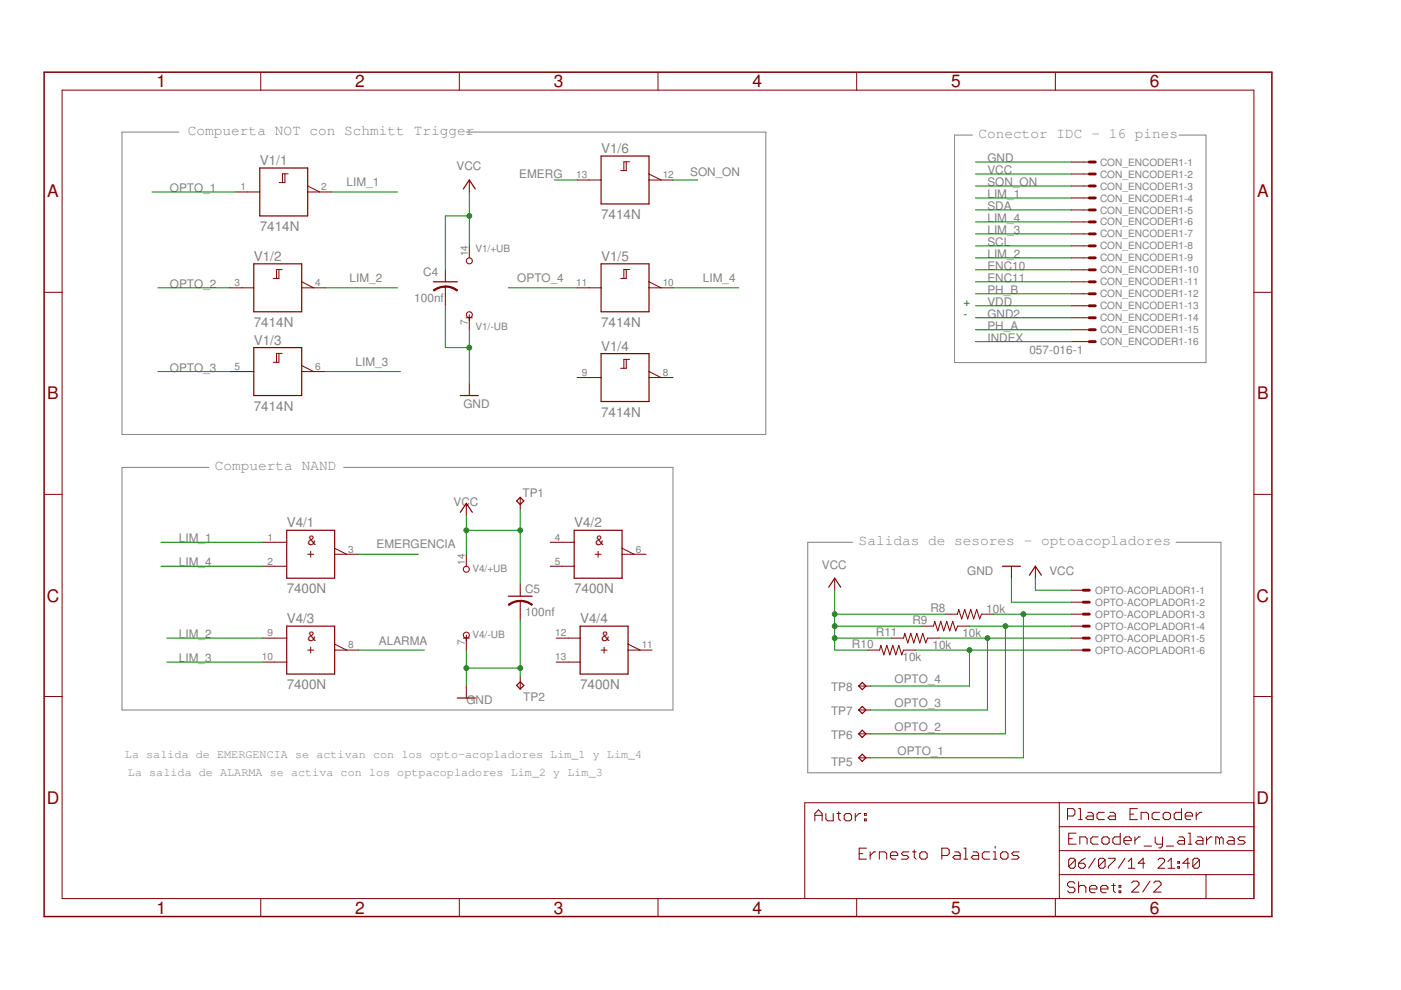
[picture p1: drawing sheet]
<svg xmlns="http://www.w3.org/2000/svg" width="297mm" height="210mm" viewBox="0 0 297 210" stroke-linecap="round" stroke-linejoin="round" font-family="sans-serif">
<path d="M37.9 28h-12v64.1h136.5v-64.1h-63.5M206.2 28.6h-3.8v48.3h53.3v-48.3h-5.7M44.3 99.1h-18.4v51.4h116.8v-51.4h-69.8M180.8 115h-9.5v48.9h87.6v-48.9h-9.6" fill="none" stroke="#808080" stroke-width=".21"/>
<g fill="none" stroke="#800000" stroke-width=".21">
<path d="M13.2 19.1h252.7v171.4h-252.7zM55.3 15.3v3.8M97.4 15.3v3.8M139.5 15.3v3.8M181.6 15.3v3.8M223.8 15.3v3.8M60.4 36.9v1.8h-1.2M61.1 36.9h-1.2v1.8M65.2 39.4l2.6 1.3M99.5 38.2v2.5M122.4 38.2h5M132.8 34.3v1.9h-1.2"/>
<path d="M133.5 34.3h-1.2v1.9M137.6 36.9l2.5 1.3M137.6 38.2h5.1M227.1 34.4h3.8M227.1 36.9h3.8M227.1 39.4h3.8M50 40.7h5.1M59.1 57.1v1.9h-1.2M59.8 57.1h-1.2v1.9M64 59.8l2.5 1.2M65.2 40.7h5.1M94.4 57.2v2.6"/>
<path d="M99.5 52.1v2.6M132.8 57.1v1.9h-1.2M133.5 57.1h-1.2v1.9M137.6 59.8l2.5 1.2M227.1 42h3.8M227.1 44.5h3.8M227.1 47.1h3.8M227.1 49.6h3.8M227.1 52.1h3.8M227.1 54.7h3.8M227.1 57.2h3.8M227.1 59.8h3.8"/>
<path d="M9.4 62h3.8M48.7 61h5.1M48.7 78.8h5.1M59.1 74.9v1.9h-1.2M59.8 74.9h-1.2v1.9M64 61h5M64 77.5l2.5 1.3M64 78.8h5M94.4 60.8v4M98.9 67.4h1.2M99.5 66.7v3.2M122.4 61h5"/>
<path d="M132.8 76.2v1.9h-1.2M133.5 76.2h-1.2v1.9M137.6 61h5.1M137.6 78.8l2.5 1.3M227.1 62.3h3.8M227.1 64.8h3.8M227.1 67.4h3.8M227.1 69.9h3.8M227.1 72.4h3.8M265.9 62h3.8M99.5 81.3v2.6M122.4 80.1h5"/>
<path d="M137.6 80.1h5.1M9.4 104.8h3.8M55.7 115h5.1M65.2 117.5h1.3M65.9 116.9v1.3M71 117.5h5M71 116.2l2.5 1.3M98.9 106.7v2.6M98.9 117.5v2.6M110.3 105.5v2.5M116.6 115h5.1M126.2 117.5h1.2"/>
<path d="M126.8 116.9v1.3M131.9 117.5h5.1M131.9 116.2l2.5 1.3M265.9 104.8h3.8M55.7 135.3h5.1M55.7 120.1h5.1M65.2 137.8h1.3M65.9 137.2v1.3M71 137.8h5M71 136.6l2.5 1.2M98.2 135.3h1.3M98.9 134.7v3.1"/>
<path d="M110.3 123.9v2.5M110.3 127.4v4.1M116.6 120.1h5.1M117.9 135.3h5.1M127.4 137.8h1.3M128.1 137.2v1.3M133.2 137.8h5M133.2 136.6l2.5 1.2M177 122.6v2.5M184 137.8h2.5l.3-1 .6 2.1 .6-2.1 .7 2.1 .6-2.1 .6 2.1 .7-2.1 .6 2.1 .4-1.1h2.5M189 135.3h2.6l.2-1 .7 2 .6-2 .6 2 .7-2 .6 2 .6-2 .7 2 .4-1h2.5M195.4 132.8h2.5l.3-1.1 .6 2.1 .7-2.1 .6 2.1 .6-2.1 .7 2.1 .6-2.1 .6 2.1 .4-1h2.5"/>
<path d="M200.5 130.2h2.5l.3-1 .6 2 .6-2 .7 2 .6-2 .6 2 .7-2 .6 2 .4-1h2.5M214.4 120.1v2.5M219.5 120.1v2.5M227.1 125.1h2.6M227.1 127.7h2.6M227.1 130.2h2.6M227.1 132.8h2.6M227.1 135.3h2.6M227.1 137.8h2.6M9.4 147.7h3.8M55.7 140.4h5.1M98.9 145.5v2.5"/>
<path d="M110.3 143.6v2.5M117.9 140.4h5.1M182.1 155.6h2.5M182.1 150.5h2.5M182.1 145.5h2.5M265.9 147.7h3.8M172.8 174v-1.5l.7-.8 .8 .8v1.5M172.8 172.9h1.5M175.1 172.5v1.2l.4 .3h1.2v-1.5M177.4 172.5h.8M177.8 172.1v1.6l.4 .3M179 172.9l.4-.4h.8l.4 .4v.8l-.4 .3h-.8l-.4-.3z"/>
<path d="M181.3 172.5v1.5M182.1 160.7h2.5M182.5 172.5h-.4l-.8 .8M183.3 172.5h.4v.4h-.4zM183.3 173.7h.4v.3h-.4zM183.7 179.8h-1.5v2.4h1.5M204.4 179.8h.4v2.4M211 179.4v.4M224.6 170.2v20.3M224.6 175.3h41.3M226.3 173h1.2l.4-.4v-.8l-.4-.4h-1.2v2.4M226.6 177.8h.8"/>
<path d="M228.2 176.7h-1.6v2.3h1.6M228.7 171.4h.4v2.4M228.7 173.8h.8M228.9 179v-1.6h1.2l.4 .4v1.2M230.6 172.2h.8l.4 .4v1.2h-1.2l-.4-.4 .4-.4h1.2M232.8 177.4h-1.1l-.4 .4v.8l.4 .4h1.1M233.6 177.8l.4-.4h.8l.4 .4v.8l-.4 .4h-.8l-.4-.4zM234.1 172.2h-1.1l-.4 .4v.8l.4 .4h1.1M235.3 172.2h.8l.4 .4v1.2h-1.2l-.4-.4 .4-.4h1.2M237.5 176.7v2.3h-1.2l-.4-.4v-.8l.4-.4h1.2M238.3 178.2h1.5v-.4l-.3-.4h-.8l-.4 .4v.8l.4 .4h.8M239.6 172.6h.8"/>
<path d="M240.6 177.4v1.6M241.2 171.4h-1.6v2.4h1.6M241.8 177.4h-.4l-.8 .8M241.9 173.8v-1.6h1.2l.4 .4v1.2M242.6 179.4h1.5M244.9 177.4v1.2l.4 .4h1.2M245.8 172.2h-1.1l-.4 .4v.8l.4 .4h1.1M246.5 177.4v2l-.4 .4h-.4M246.6 172.6l.4-.4h.8l.4 .4v.8l-.4 .4h-.8l-.4-.4zM247.2 179.4h1.6M250 177.4h.8l.3 .4v1.2h-1.1l-.4-.4 .4-.4h1.1M250.5 171.4v2.4h-1.2l-.4-.4v-.8l.4-.4h1.2"/>
<path d="M251.3 173h1.5v-.4l-.3-.4h-.8l-.4 .4v.8l.4 .4h.8M251.9 176.7h.4v2.3M251.9 179h.8M253.6 172.2v1.6M253.9 177.4h.8l.4 .4v1.2h-1.2l-.4-.4 .4-.4h1.2M254.8 172.2h-.4l-.8 .8M255.8 177.4v1.6M257 177.4h-.4l-.8 .8M258.6 177.8l-.4-.4h-.4v1.6M258.6 177.8v1.2M258.6 177.8l.4-.4 .3 .4v1.2M260.5 177.4h.8l.4 .4v1.2h-1.2l-.4-.4 .4-.4h1.2"/>
<path d="M264 177.4h-1.2l-.4 .4 .4 .4h.8l.4 .4-.4 .4h-1.2M265.9 170.2h-95.3v20.3M55.3 190.5v3.8M97.4 190.5v3.8M139.5 190.5v3.8M181.6 190.5v3.8M182.2 181h.7M184.5 180.6v1.6M185.7 180.6h-.4l-.8 .8M186.4 182.2v-1.6h1.2l.4 .4v1.2M188.8 181.4h1.5v-.4l-.4-.4h-.7l-.4 .4v.8l.4 .4h.7M192.7 180.6h-1.2l-.4 .4 .4 .4h.8l.4 .4-.4 .4h-1.2"/>
<path d="M193.5 180.6h.7M193.8 180.2v1.6l.4 .4M195 181l.4-.4h.8l.4 .4v.8l-.4 .4h-.8l-.4-.4zM199.7 181.4h1.2l.4-.4v-.8l-.4-.4h-1.2v2.4M202.4 180.6h.8l.4 .4v1.2h-1.2l-.4-.4 .4-.4h1.2M204.4 182.2h.7M206.3 180.6h.8l.4 .4v1.2h-1.2l-.4-.4 .4-.4h1.2M209.8 180.6h-1.1l-.4 .4v.8l.4 .4h1.1M210.6 182.2h.8M210.6 180.6h.4v1.6M212.2 181l.4-.4h.7l.4 .4v.8l-.4 .4h-.7l-.4-.4zM216.1 180.6h-1.2l-.4 .4 .4 .4h.8l.4 .4-.4 .4h-1.2"/>
<path d="M223.8 190.5v3.8M224.6 185.4h41.3M224.6 180.4h41.3M227.9 187.3l-.4-.4h-.8l-.4 .4v.4l.4 .4h.8l.4 .4v.4l-.4 .4h-.8l-.4-.4M228 182.3l-.4-.3h-.7l-.3 .3v1.4M228 182.3v1.4l-.4 .4h-.7l-.3-.4M228 182.3l-1.4 1.4M228.7 188.1l.4-.4h.7l.4 .4v1.2M228.7 183h1l.4 .4v.3l-.4 .4h-.7l-.3-.4zM228.7 186.9v2.4M230.1 182l-.7 .3-.7 .7M231 188.5h1.6v-.4l-.4-.4h-.8l-.4 .4v.8l.4 .4h.8"/>
<path d="M232.2 182l-1.4 2.1M233.4 188.5h1.5v-.4l-.4-.4h-.8l-.3 .4v.8l.3 .4h.8M234.3 182.3l-.3-.3h-.7l-.4 .3v1.4M234.3 182.3v1.4l-.3 .4h-.7l-.4-.4M234.3 182.3l-1.4 1.4M235 182h1.4v.3l-1.4 1.4v.4M235.7 187.7h.8M236.1 187.3v1.6l.4 .4M237.3 187.7h.3v.4h-.3zM237.3 188.9h.3v.4h-.3zM238.5 182l-1.4 2.1M239.2 184.1h1.4"/>
<path d="M239.2 182.7l.7-.7v2.1M239.9 187.2l.4-.4h.8l.4 .4v.4l-1.6 1.5h1.6M242.7 183h-1.4l1.1-1v2.1M243.8 186.8l-1.5 2.3M244.6 187.2l.4-.4h.8l.4 .4v.4l-1.6 1.5h1.6M245.5 182.3l.4-.3h.7l.3 .3v.4l-1.4 1.4h1.4M247.6 184.1h1.4M247.6 182.7l.7-.7v2.1M249.7 183.7h.4v.4h-.4zM249.7 182.7h.4v.3h-.4zM252.2 183h-1.4l1-1v2.1M254.3 182.3l-.4-.3h-.7l-.3 .3v1.4"/>
<path d="M254.3 182.3v1.4l-.4 .4h-.7l-.3-.4M254.3 182.3l-1.4 1.4M255.7 185.4v5.1"/>
<circle cx="99.5" cy="55.3" r=".64"/>
<circle cx="99.5" cy="66.7" r=".64"/>
<circle cx="98.9" cy="134.7" r=".64"/>
<circle cx="98.9" cy="120.7" r=".64"/>
</g>
<g fill="none" stroke="#800000" stroke-width=".61">
<path d="M230.9 34.4h1.3M230.9 36.9h1.3M230.9 39.4h1.3M230.9 42h1.3M230.9 44.5h1.3M230.9 47.1h1.3M230.9 49.6h1.3M230.9 52.1h1.3M230.9 54.7h1.3M230.9 57.2h1.3M230.9 59.8h1.3M230.9 62.3h1.3"/>
<path d="M230.9 64.8h1.3M230.9 67.4h1.3M230.9 69.9h1.3M230.9 72.4h1.3M229.7 125.1h1.2M229.7 127.7h1.2M229.7 130.2h1.2M229.7 132.8h1.2M229.7 135.3h1.2M229.7 137.8h1.2"/>
</g>
<g fill="none" stroke="#800000" stroke-width=".25">
<path d="M55.1 35.6h10.1v10.2h-10.1zM127.4 33.1h10.2v10.1h-10.2zM53.8 55.9h10.2v10.2h-10.2zM91.9 59.8h5.1M98.2 40.1l1.3-1.9 1.3 1.9M127.4 55.9h10.2v10.2h-10.2zM53.8 73.7h10.2v10.2h-10.2zM127.4 75h10.2v10.1h-10.2zM97.6 83.9h3.8M60.8 112.4h10.2v10.2h-10.2zM97.6 108.6l1.3-1.9 1.2 1.9M110.3 105.5l.8 .7-.8 .8-.8-.8z"/>
<path d="M121.7 112.4h10.2v10.2h-10.2zM60.8 132.8h10.2v10.1h-10.2zM107.8 126.4h5M123 132.8h10.2v10.1h-10.2zM175.7 124.5l1.3-1.9 1.2 1.9M212.5 120.1h3.8M218.2 122l1.3-1.9 1.3 1.9M97 148h3.8M110.3 144.6l.8 .7-.8 .8-.8-.8zM182.8 159.9l.8 .8-.8 .7-.7-.7zM182.8 154.8l.8 .8-.8 .8-.7-.8zM182.8 149.8l.8 .7-.8 .8-.7-.8z"/>
<path d="M182.8 144.7l.8 .8-.8 .7-.7-.7z"/>
</g>
<g fill="#800000" stroke="#800000" stroke-width=".21">
<path d="M94.4 60.6l1.4 .2 1.2 .7-.2 .2-1.3-.7-1.1-.1z" fill-rule="evenodd"/>
<path d="M91.9 61.5l1.2-.6 1.3-.3v.3l-1 .1-1.3 .7z" fill-rule="evenodd"/>
<path d="M110.3 127.3h.3a3.9 3.9 0 0 1 2.3 .9l-.2 .2-.9-.6-1.5-.3z" fill-rule="evenodd"/>
<path d="M107.8 128.1l1.2-.6 1.3-.2v.3l-1 .1-1.4 .7z" fill-rule="evenodd"/>
</g>
<path d="M9.4 15.3h260.3v179h-260.3z" fill="none" stroke="#800000" stroke-width=".32"/>
<g fill="none" stroke="#008000" stroke-width=".21">
<path d="M117.5 38.2h4.9M142.7 38.2h5.2M206.8 34.4h20.3M206.8 36.9h20.3M206.8 39.4h20.3M32.2 40.7h17.8M70.3 40.7h14M99.5 40.7v11.4M99.5 45.8h-5.1v11.4M206.8 42h20.3M206.8 44.5h20.3M206.8 47.1h20.3"/>
<path d="M206.8 49.6h20.3M206.8 52.1h20.3M206.8 57.2h20.3M206.8 59.8h20.3M206.8 54.7h20.3M33.5 61h15.2M33.5 78.8h15.2M69 61h15.3M69 78.8h15.9M94.4 64.8v8.9h5.1M99.5 69.9v11.4M107.8 61h14.6"/>
<path d="M142.7 61h14M206.8 67.4h20.3M206.8 64.8h20.3M206.8 62.3h20.3M206.8 69.9h20.3M206.8 72.4h20.3M34.1 115h21.6M76 117.5h12.7M98.9 109.3v8.2M98.9 112.4h11.4M110.3 108v15.9M34.1 120.1h21.6"/>
<path d="M35.4 135.3h20.3M76 137.8h14M98.9 137.8v7.7M110.3 131.5v12.1M177 125.1v12.7h7M177 135.3h12M177 132.8h18.4M177 130.2h23.5M194.1 137.8h33M199.2 135.3h27.9M205.5 132.8h21.6M205.5 137.8v7.7h-20.9"/>
<path d="M209.4 135.3v15.2h-24.8M210.6 130.2h16.5M213.2 132.8v22.8h-28.6M214.4 122.6v5.1h12.7M217 130.2v30.5h-32.4M219.5 122.6v2.5h7.6M35.4 140.4h20.3M98.9 141.6h11.4"/>
</g>
<g fill="#008000" stroke="#008000" stroke-width=".21">
<circle cx="99.5" cy="73.7" r=".51"/>
<circle cx="98.9" cy="141.6" r=".51"/>
<circle cx="110.3" cy="141.6" r=".51"/>
<circle cx="177" cy="135.3" r=".51"/>
<circle cx="177" cy="132.8" r=".51"/>
<circle cx="177" cy="130.2" r=".51"/>
<circle cx="99.5" cy="45.8" r=".51"/>
<circle cx="98.9" cy="112.4" r=".51"/>
<circle cx="110.3" cy="112.4" r=".51"/>
<circle cx="217" cy="130.2" r=".51"/>
<circle cx="213.2" cy="132.8" r=".51"/>
<circle cx="205.5" cy="137.8" r=".51"/>
<circle cx="209.4" cy="135.3" r=".51"/>
</g>
<g font-size="3.7" fill="#800000">
<text x="33.2" y="18.5">1</text>
<text x="75.3" y="18.5">2</text>
<text x="117.4" y="18.5">3</text>
<text x="159.6" y="18.5">4</text>
<text x="201.7" y="18.5">5</text>
<text x="243.8" y="18.5">6</text>
<text x="10" y="41.8">A</text>
<text x="266.5" y="41.8">A</text>
<text x="10" y="84.7">B</text>
<text x="266.5" y="84.7">B</text>
<text x="9.9" y="127.5">C</text>
<text x="266.4" y="127.5">C</text>
<text x="9.9" y="170.4">D</text>
<text x="266.4" y="170.4">D</text>
<text x="33.2" y="193.7">1</text>
<text x="75.3" y="193.7">2</text>
<text x="117.4" y="193.7">3</text>
<text x="159.6" y="193.7">4</text>
<text x="201.7" y="193.7">5</text>
<text x="243.8" y="193.7">6</text>
</g>
<g font-size="3.1" fill="#808080">
<text x="39.8" y="28.6">Compuerta NOT con Schmitt Trigger</text>
<text x="207.4" y="29.3">Conector IDC - 16 pines</text>
<text x="45.5" y="99.7">Compuerta NAND</text>
<text x="182.1" y="115.6">Salidas de sesores - optoacopladores</text>
</g>
<g font-size="2.9" fill="#808080">
<text x="55.1" y="35">V1/1</text>
<text x="127.4" y="32.4">V1/6</text>
<text x="127.4" y="46.4">7414N</text>
<text x="55.1" y="49">7414N</text>
<text x="53.8" y="55.3">V1/2</text>
<text x="127.4" y="55.3">V1/5</text>
<text x="53.8" y="69.3">7414N</text>
<text x="127.4" y="69.3">7414N</text>
<text x="53.8" y="73.1">V1/3</text>
<text x="127.4" y="74.3">V1/4</text>
<text x="53.8" y="87">7414N</text>
<text x="127.4" y="88.3">7414N</text>
<text x="60.8" y="111.8">V4/1</text>
<text x="121.7" y="111.8">V4/2</text>
<text x="60.8" y="125.8">7400N</text>
<text x="121.7" y="125.8">7400N</text>
<text x="60.8" y="132.1">V4/3</text>
<text x="123" y="132.1">V4/4</text>
<text x="60.8" y="146.1">7400N</text>
<text x="123" y="146.1">7400N</text>
</g>
<g font-size="2.9" fill="#800000">
<text x="65.2" y="115.6">&amp;</text>
<text x="126.2" y="115.6">&amp;</text>
<text x="65.2" y="135.9">&amp;</text>
<text x="127.4" y="135.9">&amp;</text>
</g>
<g font-size="2.5" fill="#808080">
<text x="209.4" y="34.4">GND</text>
<text x="36" y="40.7">OPTO_1</text>
<text x="73.5" y="39.4">LIM_1</text>
<text x="96.8" y="36.1">VCC</text>
<text x="110.1" y="37.7">EMERG</text>
<text x="146.3" y="37.3">SON_ON</text>
<text x="209.4" y="36.9">VCC</text>
<text x="209.4" y="39.4">SON_ON</text>
<text x="209.4" y="42">LIM_1</text>
<text x="209.4" y="44.5">SDA</text>
<text x="209.4" y="47">LIM_4</text>
<text x="209.4" y="49.6">LIM_3</text>
<text x="209.4" y="52.1">SCL</text>
<text x="74.1" y="59.7">LIM_2</text>
<text x="89.7" y="58.5">C4</text>
<text x="109.7" y="59.7">OPTO_4</text>
<text x="149" y="59.7">LIM_4</text>
<text x="209.4" y="57.2">ENC10</text>
<text x="209.4" y="59.7">ENC11</text>
<text x="209.4" y="54.7">LIM_2</text>
<text x="36" y="61">OPTO_2</text>
<text x="87.8" y="63.9">100nf</text>
<text x="209.4" y="64.8">VDD</text>
<text x="209.4" y="62.3">PH_B</text>
<text x="209.4" y="67.4">GND2</text>
<text x="209.4" y="69.9">PH_A</text>
<text x="75.4" y="77.5">LIM_3</text>
<text x="209.4" y="72.4">INDEX</text>
<text x="218.2" y="75">057-016-1</text>
<text x="36" y="78.8">OPTO_3</text>
<text x="98.2" y="86.4">GND</text>
<text x="96.1" y="107.2">VC</text>
<text x="99.6" y="107.2">C</text>
<text x="110.8" y="105.3">TP1</text>
<text x="37.9" y="115">LIM_1</text>
<text x="79.8" y="116.2">EMERGENCIA</text>
<text x="37.9" y="120.1">LIM_4</text>
<text x="111.3" y="125.8">C5</text>
<text x="174.2" y="120.6">VCC</text>
<text x="205.1" y="121.8">GND</text>
<text x="222.5" y="121.8">VCC</text>
<text x="111.3" y="130.6">100nf</text>
<text x="197.3" y="129.7">R8</text>
<text x="209.1" y="130">10k</text>
<text x="37.9" y="135.3">LIM_2</text>
<text x="80.3" y="136.7">ALARMA</text>
<text x="180.6" y="137.3">R10</text>
<text x="185.7" y="134.8">R11</text>
<text x="193.5" y="132.2">R9</text>
<text x="197.7" y="137.6">10k</text>
<text x="204" y="135">10k</text>
<text x="37.9" y="140.4">LIM_3</text>
<text x="191.3" y="140.1">10k</text>
<text x="98.9" y="149.3">GND</text>
<text x="110.9" y="148.6">TP2</text>
<text x="176.2" y="146.6">TP8</text>
<text x="189.7" y="144.8">OPTO_4</text>
<text x="189.7" y="149.9">OPTO_3</text>
<text x="176.2" y="151.7">TP7</text>
<text x="189.7" y="155">OPTO_2</text>
<text x="26.5" y="160.7">La salida de EMERGENCIA se activan con los opto-acopladores Lim_1 y Lim_4</text>
<text x="176.2" y="156.7">TP6</text>
<text x="190.3" y="160.1">OPTO_1</text>
<text x="27.1" y="164.5">La salida de ALARMA se activa con los optpacopladores Lim_2 y Lim_3</text>
<text x="176.2" y="162.5">TP5</text>
</g>
<g font-size="2.5" fill="#008000">
<text x="204.3" y="64.8">+</text>
<text x="204.3" y="67.4">-</text>
</g>
<g font-size="2.1" fill="#808080">
<text x="233.2" y="35.1">CON_ENCODER1-1</text>
<text x="51" y="40.3">1</text>
<text x="68.1" y="40.3">2</text>
<text x="122.2" y="37.8">13</text>
<text x="140.5" y="37.8">12</text>
<text x="233.2" y="37.7">CON_ENCODER1-2</text>
<text x="233.2" y="40.2">CON_ENCODER1-3</text>
<text x="233.2" y="42.7">CON_ENCODER1-4</text>
<text x="233.2" y="45.3">CON_ENCODER1-5</text>
<text x="233.2" y="47.8">CON_ENCODER1-6</text>
<text x="100.8" y="53.4">V1/+UB</text>
<text x="233.2" y="50.4">CON_ENCODER1-7</text>
<text x="233.2" y="52.9">CON_ENCODER1-8</text>
<text x="99.2" y="54.3" transform="rotate(-90 99.2 54.3)">14</text>
<text x="233.2" y="55.4">CON_ENCODER1-9</text>
<text x="233.2" y="58">CON_ENCODER1-10</text>
<text x="49.7" y="60.7">3</text>
<text x="66.9" y="60.7">4</text>
<text x="122.2" y="60.7">11</text>
<text x="140.5" y="60.7">10</text>
<text x="233.2" y="60.5">CON_ENCODER1-11</text>
<text x="233.2" y="63">CON_ENCODER1-12</text>
<text x="233.2" y="65.6">CON_ENCODER1-13</text>
<text x="99.2" y="68.9" transform="rotate(-90 99.2 68.9)">7</text>
<text x="100.8" y="69.9">V1/-UB</text>
<text x="233.2" y="68.1">CON_ENCODER1-14</text>
<text x="233.2" y="70.7">CON_ENCODER1-15</text>
<text x="233.2" y="73.2">CON_ENCODER1-16</text>
<text x="49.7" y="78.4">5</text>
<text x="66.9" y="78.4">6</text>
<text x="123.4" y="79.7">9</text>
<text x="140.5" y="79.7">8</text>
<text x="56.7" y="114.6">1</text>
<text x="56.7" y="119.7">2</text>
<text x="73.8" y="117.2">3</text>
<text x="98.5" y="119.7" transform="rotate(-90 98.5 119.7)">14</text>
<text x="117.7" y="114.6">4</text>
<text x="117.7" y="119.7">5</text>
<text x="134.8" y="117.2">6</text>
<text x="100.1" y="121.3">V4/+UB</text>
<text x="232.2" y="125.9">OPTO-ACOPLADOR1-1</text>
<text x="232.2" y="128.4">OPTO-ACOPLADOR1-2</text>
<text x="232.2" y="131">OPTO-ACOPLADOR1-3</text>
<text x="56.7" y="134.9">9</text>
<text x="73.8" y="137.5">8</text>
<text x="98.5" y="136.8" transform="rotate(-90 98.5 136.8)">7</text>
<text x="100.1" y="135.3">V4/-UB</text>
<text x="117.7" y="134.9">12</text>
<text x="136.1" y="137.5">11</text>
<text x="232.2" y="133.5">OPTO-ACOPLADOR1-4</text>
<text x="232.2" y="136.1">OPTO-ACOPLADOR1-5</text>
<text x="55.5" y="140">10</text>
<text x="117.7" y="140">13</text>
<text x="232.2" y="138.6">OPTO-ACOPLADOR1-6</text>
</g>
</svg>
